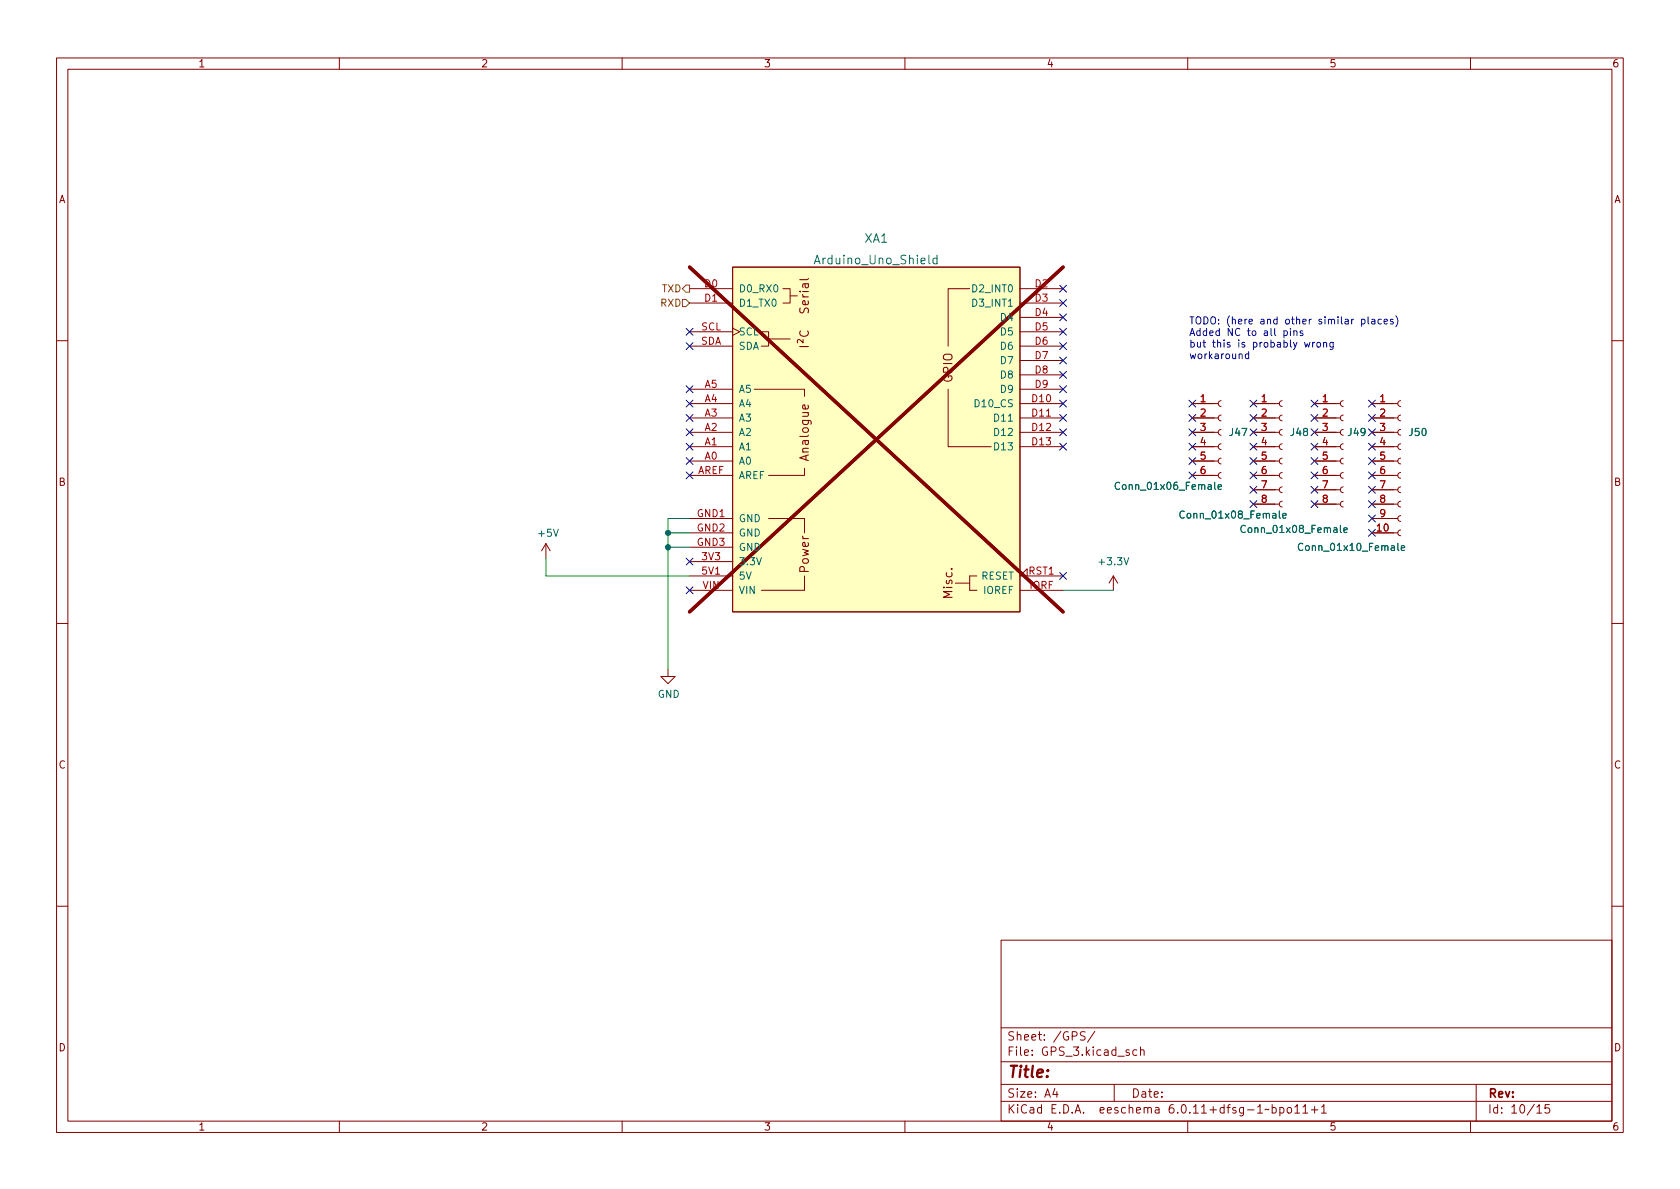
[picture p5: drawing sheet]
<svg xmlns="http://www.w3.org/2000/svg" width="297mm" height="210mm" viewBox="0 0 297 210" stroke-linecap="round" stroke-linejoin="round" font-family="sans-serif">
<g fill="none" stroke="#840000" stroke-width=".18">
<path d="M10 10.2h277v190.1h-277zM12 12.2h273v186.1h-273zM60 10.2v2M110 10.2v2M160 10.2v2M210 10.2v2M260 10.2v2M121.9 51h7.6M121.9 53.6h7.6M121.9 58.7h7.6M129.5 47.2h50.8v61h-50.8zM129.5 58l1.3 .7-1.3 .6"/>
<path d="M134.6 58.7h1.3v2.5h-1.3M135.9 59.9h3.8M138.4 51h1.3v2.6h-1.3M139.7 52.3h1.3M171.4 51h-3.8v10.2M180.3 51h7.7M180.3 53.6h7.7M180.3 56.1h7.7M180.3 58.7h7.7M10 60.2h2M121.9 79h7.6M121.9 76.4h7.6"/>
<path d="M121.9 73.9h7.6M121.9 71.4h7.6M121.9 68.8h7.6M121.9 61.2h7.6M133.3 68.8h8.9v1.3M167.6 68.8v10.2h7.7M180.3 79h7.7M180.3 76.4h7.7M180.3 73.9h7.7M180.3 71.4h7.7M180.3 68.8h7.7M180.3 61.2h7.7"/>
<path d="M180.3 63.7h7.7M180.3 66.3h7.7M210.8 79h4.6M210.8 76.4h4.6M210.8 73.9h4.6M210.8 71.4h4.6M215.9 78.5l-.4 .1-.1 .4 .1 .3 .4 .2M215.9 75.9l-.4 .2-.1 .3 .1 .4 .4 .2M215.9 73.4l-.4 .1-.1 .4 .1 .4 .4 .1M215.9 70.9l-.4 .1-.1 .4 .1 .3 .4 .2M221.6 79h4.6M221.6 76.4h4.6"/>
<path d="M221.6 73.9h4.6M221.6 71.4h4.6M226.7 78.5l-.4 .1-.1 .4 .1 .3 .4 .2M226.7 75.9l-.4 .2-.1 .3 .1 .4 .4 .2M226.7 73.4l-.4 .1-.1 .4 .1 .4 .4 .1M226.7 70.9l-.4 .1-.1 .4 .1 .3 .4 .2M232.4 79h4.6M232.4 76.4h4.6M232.4 73.9h4.6M232.4 71.4h4.6M237.5 78.5l-.4 .1-.1 .4 .1 .3 .4 .2M237.5 75.9l-.4 .2-.1 .3 .1 .4 .4 .2"/>
<path d="M237.5 73.4l-.4 .1-.1 .4 .1 .4 .4 .1M237.5 70.9l-.4 .1-.1 .4 .1 .3 .4 .2M242.6 79h4.5M242.6 76.4h4.5M242.6 73.9h4.5M242.6 71.4h4.5M247.6 78.5l-.3 .1-.2 .4 .2 .3 .3 .2M247.6 75.9l-.3 .2-.2 .3 .2 .4 .3 .2M247.6 73.4l-.3 .1-.2 .4 .2 .4 .3 .1M247.6 70.9l-.3 .1-.2 .4 .2 .3 .3 .2M285 60.2h2M96.5 96.1l-.7 1.3"/>
<path d="M96.5 96.1v2.6M96.5 96.1l.8 1.3M121.9 94.2h7.6M121.9 91.7h7.6M121.9 84.1h7.6M121.9 81.5h7.6M121.9 99.3h7.6M121.9 96.8h7.6M135.9 91.7h6.3zM142.2 82.8v1.3h-6.3M142.2 91.7v2.5M210.8 84.1h4.6"/>
<path d="M210.8 81.5h4.6M215.9 83.6l-.4 .1-.1 .4 .1 .3 .4 .2M215.9 81l-.4 .2-.1 .3 .1 .4 .4 .1M221.6 89.1h4.6M221.6 86.6h4.6M221.6 84.1h4.6M221.6 81.5h4.6M226.7 88.6l-.4 .2-.1 .3 .1 .4 .4 .2M226.7 86.1l-.4 .1-.1 .4 .1 .4 .4 .1M226.7 83.6l-.4 .1-.1 .4 .1 .3 .4 .2M226.7 81l-.4 .2-.1 .3 .1 .4 .4 .1M232.4 89.1h4.6"/>
<path d="M232.4 86.6h4.6M232.4 84.1h4.6M232.4 81.5h4.6M237.5 88.6l-.4 .2-.1 .3 .1 .4 .4 .2M237.5 86.1l-.4 .1-.1 .4 .1 .4 .4 .1M237.5 83.6l-.4 .1-.1 .4 .1 .3 .4 .2M237.5 81l-.4 .2-.1 .3 .1 .4 .4 .1M242.6 94.2h4.5M242.6 91.7h4.5M242.6 89.1h4.5M242.6 86.6h4.5M242.6 84.1h4.5"/>
<path d="M242.6 81.5h4.5M247.6 93.7l-.3 .2-.2 .3 .2 .4 .3 .1M247.6 91.2l-.3 .1-.2 .4 .2 .3 .3 .2M247.6 88.6l-.3 .2-.2 .3 .2 .4 .3 .2M247.6 86.1l-.3 .1-.2 .4 .2 .4 .3 .1M247.6 83.6l-.3 .1-.2 .4 .2 .3 .3 .2M247.6 81l-.3 .2-.2 .3 .2 .4 .3 .1M10 110.2h2M118.1 118.4v1.2h1.3l-1.3 1.3-1.3-1.3h1.3M121.9 101.8h7.6M121.9 104.4h7.6M134.6 104.4h7.6z"/>
<path d="M142.2 101.8v2.6M168.9 103.1h2.5zM171.4 101.8v2.6zM171.4 104.4h1.3zM171.4 101.8h1.3zM180.3 104.4h7.7M181.6 101.8v-1.2l-1.3 1.2h7.7M196.8 101.8l-.7 1.3M196.8 101.8v2.6M196.8 101.8l.8 1.3M285 110.2h2M10 160.2h2"/>
<path d="M177 166.3h108v32h-108zM285 160.2h2M60 198.3v2M110 198.3v2M160 198.3v2M177 194.8h108M177 191.8h108M177 187.8h108M177 181.8h108M182.5 186.5v.1M182.5 185.7v.1M184.6 183.8v.1"/>
<path d="M184.6 183v.1M193.6 182.4l-1.3 1.9M197 191.8v3M201.6 185.8l.3-.2 .3 .1 .1 .9M201.6 185.1v1.5M204.3 195.9h.6v.9M204.9 196.2l-.5 .1a.29 .29 0 0 0-.2 .2 .29 .29 0 0 0 .2 .3h.5M210 198.3v2M228.9 196.8h.9M230.4 195.8l.4-.5v1.5M230.4 196.8h.8M231.9 196.3h1.1"/>
<path d="M232.4 195.7v1.1M233.6 195.8l.5-.5v1.5M233.6 196.8h.9M260 198.3v2M261 191.8v6.5M273.9 195.3h-.7l-.1 .7 .3-.1 .5 .1 .1 .2-.1 .5-.2 .1-.6-.1"/>
</g>
<g fill="none" stroke="#006464" stroke-width=".18">
<path d="M164.2 45.1v1.3l.2 .3M165.7 45.7l-.5-.1-.2 .3v.5l.1 .2h.6M165.7 45.1v1.6M178.3 54.2h.7M178.3 74.5h.7M97.9 93.6l.4 1.3 .4-1.3M198.7 98.6l.4 1.3 .5-1.3M214.8 85.3v1.1l.2 .1M215.4 86.1l.6-.1-.1-.2-.3-.1-.2 .2v.6h.5M226.2 90.4v1l.2 .2M226.8 91.2l.6-.1-.1-.3h-.3l-.2 .2 .1 .6h.4M237 92.9v1.1l.2 .2"/>
<path d="M237.6 93.7l.6-.1-.1-.2-.3-.1-.2 .2 .1 .6h.4M247.2 96.1v1.1l.1 .1M247.8 96.9l.6-.1-.1-.2-.4-.1-.1 .2v.6h.5"/>
</g>
<path d="M129.5 47.2h50.8v61h-50.8z" fill="#ffffc2" stroke="#ffffc2" stroke-width=".18"/>
<path d="M121.9 47.2l66.1 61M188 47.2l-66.1 61" fill="none" stroke="#840000" stroke-width=".6"/>
<g fill="none" stroke="#840000" stroke-width=".19">
<path d="M141.4 51.6h.2M141.5 54.5l-.1 .5 .2 .3h.4l.3-.7 .3-.1 .3 .2v.6M141.6 58.5a.61 .61 0 0 0-.1 .8 .61 .61 0 0 0 .8 .2 .57 .57 0 0 0 .6-.3 .57 .57 0 0 0-.1-.7M141.9 52.1l.1 .3 .2 .1M141.9 52.5h1M141.9 51.6h1M142.3 50.2v.5a.3 .3 0 0 0 .3 .2 .3 .3 0 0 0 .3-.2v-.5M142.9 53.2v.5l-.2 .2-.7-.1v-.6h.3l.1 .7M142.9 50.2l-.9 .1v.5M142.9 49.2l-.2 .3h-1.3M141.4 61.3h1.5M142 60v.6l-.5-.5a.31 .31 0 0 0-.5 .2v.3"/>
<path d="M142.9 71.7v.4l-.2 .2-.7-.1v-.5l.3-.1 .1 .7M168.2 100.6h.1"/>
</g>
<path d="M185 73.6h.8" fill="none" stroke="#a90000" stroke-width=".18"/>
<path d="M120.6 51l.7-.6h.6v1.3h-.6zM120.6 53h.7l.6 .6-.6 .6h-.7z" fill="none" stroke="#725600" stroke-width=".18"/>
<path d="M239.4 56.4l-.4 .3M220.8 62.6h-.4l-.2 .2 .1 .6h.5M220.8 62.2v1.2M229.3 60.5l-.4 1.2-.2 .1" fill="none" stroke="#0000c2" stroke-width=".18"/>
<path d="M96.5 98.7v3.1h25.4M118.1 96.8h3.8M118.1 94.2h3.8M121.9 91.7h-3.8v26.7M188 104.4h8.8" fill="none" stroke="#009600" stroke-width=".18"/>
<g fill="none" stroke="#000084" stroke-width=".18">
<path d="M121.3 58.1l1.2 1.2M122.5 58.1l-1.2 1.2M187.4 50.4l1.2 1.3M187.4 53l1.2 1.2M187.4 55.5l1.2 1.2M187.4 58.1l1.2 1.2M188.6 50.4l-1.2 1.3M188.6 53l-1.2 1.2M188.6 55.5l-1.2 1.2M188.6 58.1l-1.2 1.2M121.3 73.3l1.2 1.2M121.3 60.6l1.2 1.2"/>
<path d="M121.3 78.4l1.2 1.2M121.3 75.8l1.2 1.3M121.3 70.8l1.2 1.2M121.3 68.2l1.2 1.2M122.5 73.3l-1.2 1.2M122.5 60.6l-1.2 1.2M122.5 78.4l-1.2 1.2M122.5 75.8l-1.2 1.3M122.5 70.8l-1.2 1.2M122.5 68.2l-1.2 1.2M187.4 75.8l1.2 1.3M187.4 78.4l1.2 1.2"/>
<path d="M187.4 60.6l1.2 1.2M187.4 70.8l1.2 1.2M187.4 73.3l1.2 1.2M187.4 63.1l1.2 1.3M187.4 65.7l1.2 1.2M187.4 68.2l1.2 1.2M188.6 75.8l-1.2 1.3M188.6 78.4l-1.2 1.2M188.6 60.6l-1.2 1.2M188.6 70.8l-1.2 1.2M188.6 73.3l-1.2 1.2M188.6 63.1l-1.2 1.3"/>
<path d="M188.6 65.7l-1.2 1.2M188.6 68.2l-1.2 1.2M210.2 70.8l1.2 1.2M210.2 75.8l1.2 1.3M210.2 78.4l1.2 1.2M210.2 73.3l1.2 1.2M211.4 70.8l-1.2 1.2M211.4 75.8l-1.2 1.3M211.4 78.4l-1.2 1.2M211.4 73.3l-1.2 1.2M221 73.3l1.2 1.2M221 70.8l1.2 1.2"/>
<path d="M221 75.8l1.2 1.3M221 78.4l1.2 1.2M222.2 73.3l-1.2 1.2M222.2 70.8l-1.2 1.2M222.2 75.8l-1.2 1.3M222.2 78.4l-1.2 1.2M231.8 75.8l1.2 1.3M231.8 73.3l1.2 1.2M231.8 70.8l1.2 1.2M231.8 78.4l1.2 1.2M233 75.8l-1.2 1.3M233 73.3l-1.2 1.2"/>
<path d="M233 70.8l-1.2 1.2M233 78.4l-1.2 1.2M242 70.8l1.2 1.2M242 73.3l1.2 1.2M242 75.8l1.2 1.3M242 78.4l1.2 1.2M243.2 73.3l-1.2 1.2M243.2 75.8l-1.2 1.3M243.2 70.8l-1.2 1.2M243.2 78.4l-1.2 1.2M121.3 80.9l1.2 1.2M121.3 98.7l1.2 1.2"/>
<path d="M121.3 83.5l1.2 1.2M122.5 80.9l-1.2 1.2M122.5 98.7l-1.2 1.2M122.5 83.5l-1.2 1.2M210.2 83.5l1.2 1.2M210.2 80.9l1.2 1.2M211.4 83.5l-1.2 1.2M211.4 80.9l-1.2 1.2M221 88.5l1.2 1.3M221 86l1.2 1.2M221 83.5l1.2 1.2M221 80.9l1.2 1.2"/>
<path d="M222.2 88.5l-1.2 1.3M222.2 86l-1.2 1.2M222.2 83.5l-1.2 1.2M222.2 80.9l-1.2 1.2M231.8 83.5l1.2 1.2M231.8 86l1.2 1.2M231.8 88.5l1.2 1.3M231.8 80.9l1.2 1.2M233 83.5l-1.2 1.2M233 86l-1.2 1.2M233 88.5l-1.2 1.3M233 80.9l-1.2 1.2"/>
<path d="M242 86l1.2 1.2M242 80.9l1.2 1.2M242 88.5l1.2 1.3M242 91.1l1.2 1.2M242 93.6l1.2 1.2M242 83.5l1.2 1.2M243.2 91.1l-1.2 1.2M243.2 93.6l-1.2 1.2M243.2 80.9l-1.2 1.2M243.2 83.5l-1.2 1.2M243.2 86l-1.2 1.2M243.2 88.5l-1.2 1.3"/>
<path d="M121.3 103.8l1.2 1.2M122.5 103.8l-1.2 1.2M187.4 101.2l1.2 1.3M188.6 101.2l-1.2 1.3"/>
</g>
<g fill="#009600" stroke="#009600" stroke-width=".18">
<circle cx="118.1" cy="96.8" r=".46"/>
<circle cx="118.1" cy="94.2" r=".46"/>
</g>
<text font-size="2.8" fill="#840000" x="178" y="191.2">Title:</text>
<g font-size="2.1" fill="#006464">
<text x="143.8" y="47.2">Arduino_Uno_Shield</text>
<text x="152.8" y="43.4">XA1</text>
</g>
<g font-size="2.1" fill="#840000">
<text x="168.9" y="67.8" transform="rotate(-90 168.9 67.8)">GPIO</text>
<text x="143.5" y="81.7" transform="rotate(-90 143.5 81.7)">Analogue</text>
<text x="143.5" y="101.5" transform="rotate(-90 143.5 101.5)">Power</text>
<text x="168.9" y="106.1" transform="rotate(-90 168.9 106.1)">Misc.</text>
<text x="178" y="184.5">Sheet:</text>
<text x="186.2" y="184.5">/GPS/</text>
<text x="178" y="187.2">File:</text>
<text x="184.4" y="187.2">GPS_3.kicad_sch</text>
<text x="178" y="197.4">KiCad</text>
<text x="178" y="194.6">Size:</text>
<text x="184.7" y="194.6">A4</text>
<text x="185.7" y="197.4">E.D.A.</text>
<text x="194.6" y="197.4">eeschema</text>
<text x="200" y="194.6">Date:</text>
<text x="207" y="197.4">6.0.11+dfsg-1~bpo11+1</text>
<text x="263" y="194.6">Rev:</text>
<text x="263" y="197.4">Id:</text>
<text x="267.1" y="197.4">10/15</text>
</g>
<g font-size="1.8" fill="#840000">
<text x="35" y="12.3">1</text>
<text x="85" y="12.3">2</text>
<text x="135" y="12.3">3</text>
<text x="185" y="12.3">4</text>
<text x="235" y="12.3">5</text>
<text x="285" y="12.3">6</text>
<text x="10.4" y="36.3">A</text>
<text x="285.4" y="36.3">A</text>
<text x="10.3" y="86.3">B</text>
<text x="285.3" y="86.3">B</text>
<text x="10.3" y="136.3">C</text>
<text x="285.3" y="136.3">C</text>
<text x="10.3" y="186.3">D</text>
<text x="285.3" y="186.3">D</text>
<text x="35" y="200.3">1</text>
<text x="85" y="200.3">2</text>
<text x="135" y="200.3">3</text>
<text x="185" y="200.3">4</text>
<text x="235" y="200.3">5</text>
<text x="285" y="200.3">6</text>
</g>
<g font-size="1.8" fill="#725600">
<text x="116.9" y="52.1">TXD</text>
<text x="116.6" y="54.6">RXD</text>
</g>
<g font-size="1.8" fill="#a90000">
<text x="124.4" y="50.8">D0</text>
<text x="124.4" y="53.3">D1</text>
<text x="182.8" y="50.8">D2</text>
<text x="182.8" y="53.3">D3</text>
<text x="123.9" y="58.4">SCL</text>
<text x="182.8" y="55.9">D4</text>
<text x="182.8" y="58.4">D5</text>
<text x="123.9" y="61">SDA</text>
<text x="182.8" y="61">D6</text>
<text x="182.8" y="63.5">D7</text>
<text x="124.5" y="71.1">A4</text>
<text x="124.5" y="68.6">A5</text>
<text x="182.2" y="71.1">D10</text>
<text x="182.8" y="66">D8</text>
<text x="182.8" y="68.6">D9</text>
<text x="212" y="71.1">1</text>
<text x="222.8" y="71.1">1</text>
<text x="233.6" y="71.1">1</text>
<text x="243.8" y="71.1">1</text>
<text x="124.5" y="76.2">A2</text>
<text x="124.5" y="73.7">A3</text>
<text x="182.2" y="73.7">D11</text>
<text x="182.2" y="76.2">D12</text>
<text x="212" y="73.7">2</text>
<text x="212" y="76.2">3</text>
<text x="222.8" y="73.7">2</text>
<text x="222.8" y="76.2">3</text>
<text x="233.6" y="73.7">2</text>
<text x="233.6" y="76.2">3</text>
<text x="243.8" y="73.7">2</text>
<text x="243.8" y="76.2">3</text>
<text x="123.4" y="83.8">AREF</text>
<text x="124.5" y="81.3">A0</text>
<text x="124.5" y="78.7">A1</text>
<text x="182.2" y="78.7">D13</text>
<text x="212" y="78.7">4</text>
<text x="212" y="81.3">5</text>
<text x="212" y="83.8">6</text>
<text x="222.8" y="78.7">4</text>
<text x="222.8" y="81.3">5</text>
<text x="222.8" y="83.8">6</text>
<text x="233.6" y="78.7">4</text>
<text x="233.6" y="81.3">5</text>
<text x="233.6" y="83.8">6</text>
<text x="243.8" y="78.7">4</text>
<text x="243.8" y="81.3">5</text>
<text x="243.8" y="83.8">6</text>
<text x="222.8" y="86.4">7</text>
<text x="222.8" y="88.9">8</text>
<text x="233.6" y="86.4">7</text>
<text x="233.6" y="88.9">8</text>
<text x="243.8" y="86.4">7</text>
<text x="243.8" y="88.9">8</text>
<text x="123.1" y="91.4">GND1</text>
<text x="123.1" y="94">GND2</text>
<text x="243.2" y="94">10</text>
<text x="243.8" y="91.4">9</text>
<text x="123.1" y="96.5">GND3</text>
<text x="123.9" y="99.1">3V3</text>
<text x="123.9" y="101.6">5V1</text>
<text x="181.7" y="101.6">RST1</text>
<text x="124.1" y="104.1">VIN</text>
<text x="181.9" y="104.1">IORF</text>
</g>
<g font-size="1.8" fill="#006464">
<text x="130.6" y="52.1">D0_RX0</text>
<text x="171.6" y="52.1">D2_INT0</text>
<text x="130.6" y="54.6">D1_TX0</text>
<text x="130.6" y="59.7">SCL</text>
<text x="171.6" y="54.6">D3_INT1</text>
<text x="176.7" y="57.2">D4</text>
<text x="176.7" y="59.7">D5</text>
<text x="130.6" y="62.2">SDA</text>
<text x="176.7" y="62.2">D6</text>
<text x="176.7" y="64.8">D7</text>
<text x="130.6" y="69.9">A5</text>
<text x="176.7" y="67.3">D8</text>
<text x="176.7" y="69.9">D9</text>
<text x="130.6" y="77.5">A2</text>
<text x="130.6" y="74.9">A3</text>
<text x="130.6" y="72.4">A4</text>
<text x="172" y="72.4">D10_CS</text>
<text x="175.5" y="74.9">D11</text>
<text x="175.5" y="77.5">D12</text>
<text x="217.2" y="77.5">J47</text>
<text x="228" y="77.5">J48</text>
<text x="238.1" y="77.5">J49</text>
<text x="248.9" y="77.5">J50</text>
<text x="130.6" y="82.6">A0</text>
<text x="130.6" y="80">A1</text>
<text x="175.5" y="80">D13</text>
<text x="130.6" y="85.1">AREF</text>
<text x="196.9" y="87">Conn_01x06_Female</text>
<text x="94.9" y="95.3">+5V</text>
<text x="130.6" y="92.7">GND</text>
<text x="130.6" y="95.3">GND</text>
<text x="208.3" y="92.1">Conn_01x08_Female</text>
<text x="219.1" y="94.6">Conn_01x08_Female</text>
<text x="130.6" y="100.3">3.3V</text>
<text x="130.6" y="97.8">GND</text>
<text x="193.9" y="100.3">+3.3V</text>
<text x="229.2" y="97.8">Conn_01x10_Female</text>
<text x="130.6" y="102.9">5V</text>
<text x="130.6" y="105.4">VIN</text>
<text x="173.4" y="102.9">RESET</text>
<text x="173.7" y="105.4">IOREF</text>
<text x="116.2" y="123.8">GND</text>
</g>
<g font-size="1.8" fill="#0000c2">
<text x="210.2" y="57.4">TODO: (here</text>
<text x="210.2" y="59.4">Added</text>
<text x="216.9" y="59.4">NC to</text>
<text x="222.9" y="57.4">and</text>
<text x="223.6" y="59.4">all</text>
<text x="227.2" y="59.4">pins</text>
<text x="227.5" y="57.4">other</text>
<text x="233.5" y="57.4">similar</text>
<text x="241.1" y="57.4">places)</text>
<text x="210.2" y="61.4">but</text>
<text x="210.2" y="63.5">workaround</text>
<text x="214.3" y="61.4">this</text>
<text x="219" y="61.4">is</text>
<text x="221.7" y="61.4">probably</text>
<text x="231" y="61.4">wrong</text>
</g>
</svg>
